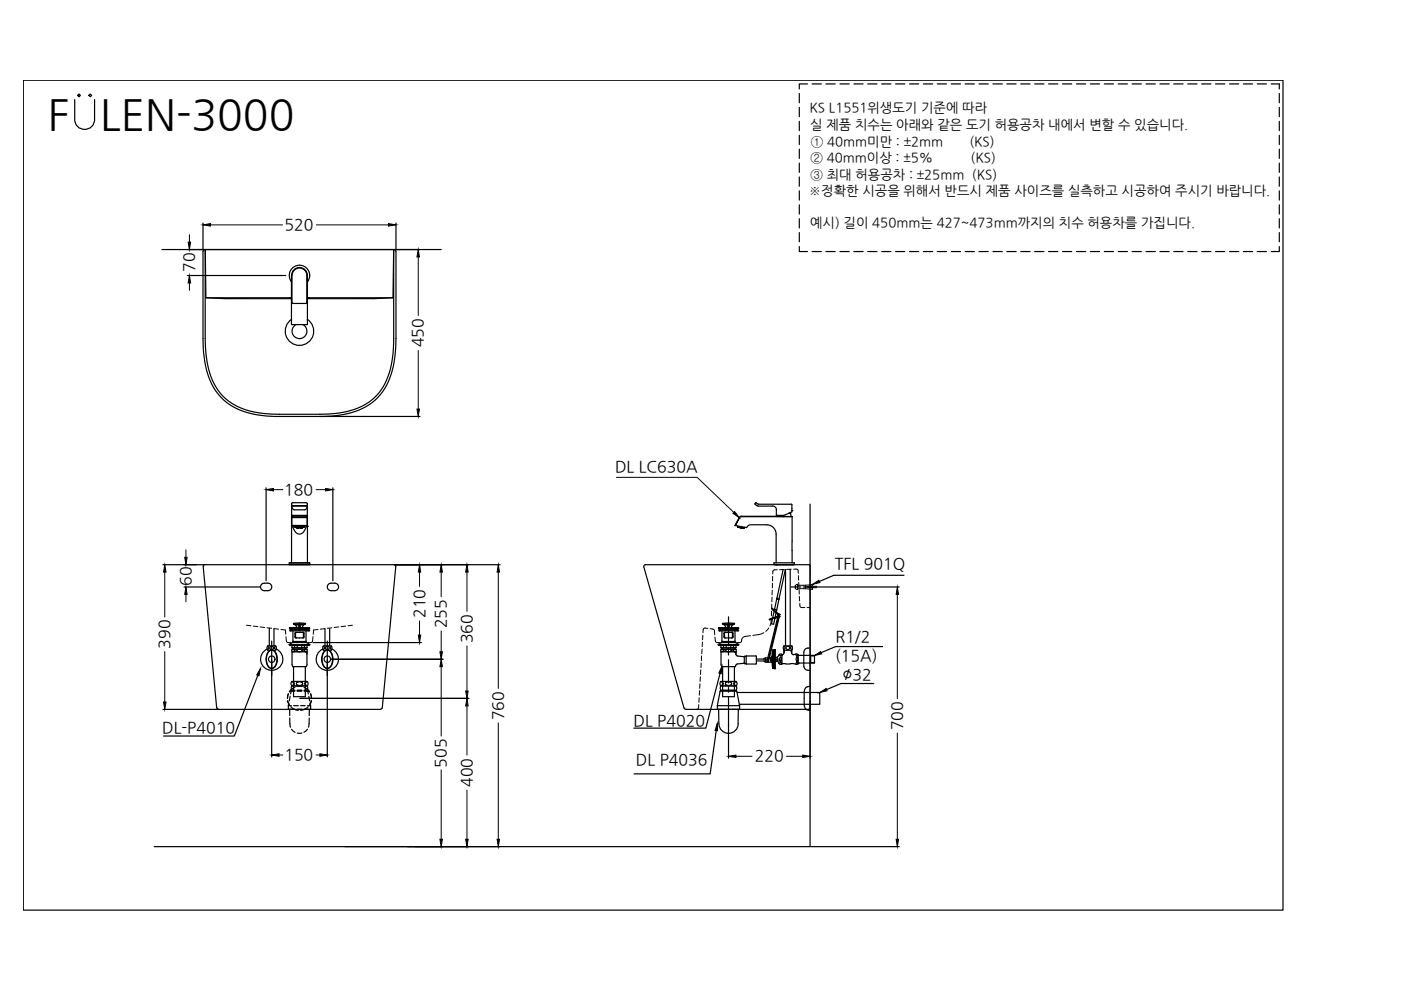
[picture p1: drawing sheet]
<svg xmlns="http://www.w3.org/2000/svg" width="297mm" height="210mm" viewBox="0 0 297 210" stroke-linecap="round" stroke-linejoin="round" font-family="sans-serif">
<!-- layer: 10 -->
<g fill="none" stroke="#000" stroke-width=".25">
<path d="M43.5 52.9v18.8a19.5 19.5 0 0 0 2.7 11 12.9 12.9 0 0 0 9.7 5l3.3 .1h8.6a17 17 0 0 0 11.5-3.4 15.2 15.2 0 0 0 4.1-11l.1-20.5M43.5 52.9h.1M43.5 52.9l.2 10.2M83.5 52.9l-.2 10.2-4 .2h-14.1M83.5 52.9h.1M83.6 52.9l.3 .2 .1 .2v18.4a19.8 19.8 0 0 1-2.8 11.2 13.4 13.4 0 0 1-10.1 5.2l-2.4 .2h-9.5a18.2 18.2 0 0 1-11.1-3 14.2 14.2 0 0 1-4.9-10.2l-.2-3.4v-18.4M43.7 63.1l18.1 .1M43.7 63.1l4 .2M47.7 63.3h14.1M62.7 68.8a1.58 1.58 0 0 0-.4 2.4 1.58 1.58 0 0 0 2.4 0 1.58 1.58 0 0 0-.5-2.4M65.2 67.7a3 3 0 0 1 .6 4.5 3 3 0 0 1-4.6 0 3 3 0 0 1 .6-4.5M83.3 63.1l-18.1 .1"/>
<path d="M43.5 119.7h40l.3 .1 .1 .3-2.8 29.9M43.5 119.7l-.3 .1-.1 .3 2.8 29.9M171.8 120v30M171.8 120l-.3-.3h-34.6l-.3 .2-.1 .3 8.5 29.9 .4 .3M46 150l.4 .4M46.3 150.4h34.4M81.1 150l-.4 .4M145.4 150.4h26M171.8 150l-.4 .4"/>
</g>
<!-- layer: 0 -->
<g fill="none" stroke="#000" stroke-width=".25">
<path d="M16.7 19.9l.3 .3-.3 .3-.2-.3zM19.1 19.9l.3 .3-.3 .3-.3-.3zM15.8 21.1v4.5a2.13 2.13 0 0 0 2.1 1.8 2.13 2.13 0 0 0 2.2-1.8v-4.5M39.8 52.9h43.8M39.8 58.4h20.8M43 47.3v5.5M43.5 52.9l-.4 .4M43.6 53.7h-.1M84 47.3v5.5M84.1 52.9h5M68 88.3h21.1M34.6 119.7h8.8"/>
<path d="M56.4 103.4v19.7M70.6 103.4v19.7M83.6 119.7h22.4M164.5 119.7h3.5M171.8 106.9v72.6h-139.1M39 124.5h16.1M55.5 123.9a1.54 1.54 0 0 1 2.1 .2 .79 .79 0 0 1-.8 1.1h-.8a.79 .79 0 0 1-.7-.5 .79 .79 0 0 1 .2-.8zM57.6 139.9v20.6M66.4 136.2h23M69.4 139.9v20.6M69.6 123.9a1.54 1.54 0 0 1 2.1 .2 .79 .79 0 0 1-.7 1.1h-.8a.79 .79 0 0 1-.7-.5 .79 .79 0 0 1 .1-.8zM70.2 139.8h23.7"/>
<path d="M167.7 124.5h2.1M170.3 124.5h.5M171.3 124.5h2.1M173.5 124.5h17.2M176.8 122l-3.1 1.3M177.2 137.1l-3.1 1.3M34.6 150.4h11.6M54.7 143.2l-5 12.9h-15M61.1 149.6v.8l.3 .1v1.2M61.1 149.6h.7M61.2 149.1l-.1 .5M61.3 150.4h1.2"/>
<path d="M61.4 152.2l.2 2M61.5 147.6l-.2 1M61.7 146.6h.8M61.7 146.6l-.1 .5M61.8 154.6l.8 .7M61.8 145.4v.9h.7M62.3 149.6h1M62.5 146.4l-.8 .2M63 146.3h1M63 146.6h1M63 146.4h1M63 150.4h1"/>
<path d="M63.6 148.1h35.8M63.7 149.6h1M64 155.4h-1M64.5 146.4l.8 .2M64.5 146.6h.8M64.5 150.4h1.2M65.2 145.4v.9h-.7M65.2 154.6l-.8 .7M65.2 149.6h.7M65.3 146.6l.1 .5M65.5 147.6l.1 1M65.6 152.2l-.2 2"/>
<path d="M65.8 149.1l.1 1.3-.3 .1v1.2M151.9 154.9l-1.3 9.2h-16.2M152.1 149.6v.8l.3 .1M152.7 142.8l-3 11.6h-15.3M152.8 145.4v.9M154.5 153.6v7.2M156.1 145.4v.9M156.8 149.7v.7l-.3 .1M171.8 148.6v12.2M178.3 144.9l-3.1 1.3M73.1 179.5h32.9M171.9 179.5h18.8"/>
</g>
<!-- layer: 7 -->
<path d="M63.5 133.9h.1M154.5 133.9h.1" fill="none" stroke="#000" stroke-width=".25"/>
<!-- layer: 3 -->
<g fill="none" stroke="#000" stroke-width=".25">
<path d="M169.5 19.8v2M171.2 17.8h-1.7v1.1M172.2 17.8h1.9M175.1 17.8h2M178.1 17.8h2M181 17.8h2M184 17.8h1.9M186.9 17.8h2M189.9 17.8h1.9M192.8 17.8h2M195.8 17.8h1.9M198.7 17.8h2"/>
<path d="M201.7 17.8h2M204.6 17.8h2M207.6 17.8h1.9M210.5 17.8h2M213.5 17.8h1.9M216.4 17.8h2M219.4 17.8h1.9M222.3 17.8h2M225.3 17.8h1.9M228.2 17.8h2M231.2 17.8h1.9M234.1 17.8h2"/>
<path d="M237.1 17.8h1.9M240 17.8h2M243 17.8h1.9M245.9 17.8h2M248.9 17.8h1.9M251.8 17.8h2M254.8 17.8h1.9M257.7 17.8h2M260.7 17.8h1.9M263.6 17.8h2M266.6 17.8h1.9M269.5 17.8h1.7v1.1"/>
<path d="M271.2 19.8v2M169.5 22.8v1.9M169.5 25.7v2M169.5 28.7v1.9M169.5 31.6v2M169.5 34.6v1.9M169.5 37.5v2M271.2 22.8v1.9M271.2 25.7v2M271.2 28.7v1.9M271.2 31.6v2M271.2 34.6v1.9"/>
<path d="M271.2 37.5v2M169.5 52.3v1h1.7M169.5 40.5v1.9M169.5 43.4v2M169.5 46.4v1.9M169.5 49.3v2M172.2 53.3h1.9M175.1 53.3h2M178.1 53.3h2M181 53.3h2M184 53.3h1.9M186.9 53.3h2"/>
<path d="M189.9 53.3h1.9M192.8 53.3h2M195.8 53.3h1.9M198.7 53.3h2M201.7 53.3h2M204.6 53.3h2M207.6 53.3h1.9M210.5 53.3h2M213.5 53.3h1.9M216.4 53.3h2M219.4 53.3h1.9M222.3 53.3h2"/>
<path d="M225.3 53.3h1.9M228.2 53.3h2M231.2 53.3h1.9M234.1 53.3h2M237.1 53.3h1.9M240 53.3h2M243 53.3h1.9M245.9 53.3h2M248.9 53.3h1.9M251.8 53.3h2M254.8 53.3h1.9M257.7 53.3h2"/>
<path d="M260.7 53.3h1.9M263.6 53.3h2M266.6 53.3h1.9M271.2 52.3v1h-1.7M271.2 40.5v1.9M271.2 43.4v2M271.2 46.4v1.9M271.2 49.3v2M61.3 136.6h4.4M61.4 133.2h4.2M61.4 133.2l.1 .1M61.4 133.1v.1"/>
<path d="M61.4 133.1h4.2M61.5 136.7l4 .2v-.2M61.5 133.3v.1M61.5 133.6v.1M61.5 133.6h4v.1M61.5 133.4h.1M61.5 133.7h.1M61.5 133.3h.1M61.5 133.8h4M61.5 133.3h4M61.5 133.4h4M61.8 133.4v.2"/>
<path d="M61.9 137.3l3 .1M61.9 136.9v.4M61.9 138.3v2.5l.2 .6 2.8-.1M61.9 137.3h.5M62 138.2h2.8M62 138.2l-.1 .1M62.1 133.8v2.4l-.8 .4M62.1 135.9l.1 .3M62.1 137.4v.3h2.8v-.3M62.1 136h2.8M62.1 136.2h2.8M62.2 132.2l.1 .2h2.4l.1-.2"/>
<path d="M62.2 132.3h2.6M62.3 132.2h2.4M62.3 132.2h-.1M62.4 138.1h.6M62.4 137.8h.6M62.4 137.8v.3M62.4 137.8l-.4-.1-.1 .4 .2 .1 .3-.1M62.4 137.3h.6M62.4 136.9v.4M62.5 132.4l.9 .1M62.5 132.4l.2 .1M62.6 132.5l.3 .4-.2 .2"/>
<path d="M62.7 134.1h1.6M62.7 134.1l-.2 .2v.7l.2 .2M62.9 134.1l-.2 .2v.7l.2 .2M63 137.8v.3M63 137.8l.5-.2 .5 .2M63 138.1l.5 .1 .5-.1M63 136.9v.4M63 137.3h1M63.4 132.5h.2M63.4 132.5v.6M63.5 132.4l-.1 .5M63.5 132.4l.1 .5"/>
<path d="M63.6 132.9h-.2v.2M63.6 132.9l-.1 .2M63.6 132.5v.6M64 137.3h.5M64 136.9v.4M64.2 134.1l.1 .2 .1 .7-.2 .2M64.3 134.1l.2 .2M64.4 132.5l-.3 .4 .2 .2M64.5 134.3v.8M64.5 135l-.2 .2h-1.6M64.5 132.4l-.9 .1M64.5 132.4l-.1 .1"/>
<path d="M64.5 136.9v.4M64.6 137.3h.5M64.6 137.8h-.6v.3h.6M64.6 137.8v.3M64.6 137.8l.3-.2 .2 .2-.1 .4-.4-.1M64.7 132.2h.1M64.9 138.2h.1M64.9 133.8v2.4M64.9 135.9l-.1 .3M64.9 136.2l.8 .4M65 138.2l.1 2.6-.2 .6M65.1 137.3l-.2 .1"/>
<path d="M65.1 136.9v.4M65.2 133.4v.2M65.5 133.7h.1M65.5 133.3h.1M65.5 133.3v.1M65.6 133.2l-.1 .1M65.6 133.1v.1M152.3 136.6h4.3M152.3 133.2h4.3M152.3 133.2l.2 .1M152.3 133.1v.1M152.3 133.1h4.3"/>
<path d="M152.4 136.7l4 .2 .1-.2M152.5 133.7v-.1h3.9v.1M152.5 133.4h.1M152.5 133.7h.1M152.5 133.3h.1M152.5 133.8h3.9M152.5 133.4h3.9M152.8 133.4v.2M152.9 137.3l3 .1M152.9 136.9v.4M152.9 138.3v2.5l.1 .6 2.9-.1M152.9 137.3h.5"/>
<path d="M153 138.2h2.8M153 138.2l-.1 .1M153.1 133.8v2.4l-.8 .4M153.1 135.9v.3M153.1 137.4v.3h2.7v-.3M153.1 136h2.7M153.1 136.2h2.7M153.2 132.2l.1 .2h2.3l.1-.2M153.2 132.3h2.5M153.3 132.2h-.1M153.3 132.2h2.4M153.4 138.1h.5"/>
<path d="M153.4 137.8h.5M153.4 137.8v.3M153.4 137.8l-.4-.1-.2 .4 .3 .1 .3-.1M153.4 137.3h.6M153.4 136.9v.4M153.5 132.4l.8 .1M153.5 132.4l.1 .1M153.6 132.5l.2 .4-.2 .2M153.7 135.2h1.5M153.7 134.1h1.5M153.7 134.1l-.2 .2v.7l.2 .2M153.8 134.1l-.2 .2v.7l.2 .2"/>
<path d="M153.9 137.8v.3M153.9 137.8l.6-.2 .5 .2M153.9 138.1l.6 .1 .5-.1M154 136.9v.4M154 137.3h.9M154.3 132.5h.3M154.3 132.5v.6M154.4 132.4v.5M154.5 132.4v.5M154.5 132.9h-.1v.2M154.5 132.9v.2M154.6 132.5v.6"/>
<path d="M154.9 137.3h.6M154.9 136.9v.4M155 137.8h.5v.3h-.5zM155.1 134.1l.2 .2v.7l-.2 .2M155.2 134.1l.2 .2v.7l-.2 .2M155.3 132.5l-.2 .4 .2 .2M155.4 132.4l-.8 .1M155.4 132.4l-.1 .1M155.5 136.9v.4M155.5 137.3h.5M155.6 137.8l.2-.2 .3 .2-.1 .4-.4-.1M155.7 132.2h.1"/>
<path d="M155.8 138.2h.1M155.8 133.8v2.4M155.8 135.9v.3M155.8 136.2l.8 .4M156 138.2l.2 .8 1.4 .2 .3-.1M156 137.3l-.1 .1M156 136.9v.4M156.1 133.4v.2M156.4 133.3l-3.9 .1M156.4 133.7h.1M156.4 133.3h.1M156.4 133.3v.1"/>
<path d="M156.6 133.2l-.2 .1M156.6 133.1v.1M158.2 139.2h-.4v1.5h.4M158.2 139.1v1.6M158.2 139.1l-.3 .1M160.2 139.1h-2M160.2 139.1l.2 .1-.1 1.6-2.1-.1M160.3 139.7h2l.1 .3M163.4 139.8v.2M163.5 139.7h1.8M163.6 139.7h.1M163.6 139.7l-.2 .1"/>
<path d="M163.9 139.7l-.4-.2h-1.2l-.3 .2M164.1 139.7v.4zM62.2 141.3v6.4h2.5v-6.4M153.2 141.3v6.4h2.5v-6.4M157.9 140.7h.3M157.9 140.7l-1.6 .1-.2 .1-.2 .5M160.4 140.1l1.9 .1M162 140.1l.3 .3M162.3 140.1h.1M162.3 140.1v.1M162.3 140.4h1.2M162.4 140l-.1 .1"/>
<path d="M163.4 140l.1 .1M163.5 140.1h1.8M163.5 140.1v.1M163.6 140.1l-.1 .1M163.9 140.1l-.4 .3"/>
</g>
<!-- layer: 4 -->
<g fill="none" stroke="#000" stroke-width=".25">
<path d="M61.1 147.1l-.2 1M61.2 149.2l-.2-.6 .3 .9M61.7 149.8l.5 .5 1.1 .3M61.8 146.2l-.5 .5M61.8 144.5a.43 .43 0 0 1 .6 .4 .43 .43 0 0 1-.6 .5M61.9 144.5h3.2l.2 .5-.2 .4M61.9 145.4h3.2M61.9 144.5l-.2 .5 .2 .4h3.2M62.5 145.7l-.6 .4-.5 .6M63 145.6h1M63 144.7a.42 .42 0 0 0 0 .5 .42 .42 0 0 0 .5 .1 .42 .42 0 0 0 .5-.1 .42 .42 0 0 0 0-.5M63 144.7l.5-.2 .5 .2"/>
<path d="M64.5 145.7l.6 .4 .5 .6M65.2 144.5a.43 .43 0 0 0-.6 .4 .43 .43 0 0 0 .6 .5M65.2 146.2l.4 .5M65.3 149.8l-.6 .5-1 .3M65.9 147.1l.1 1M66 148.5l-.4 1M66 148.6l-.2 .6M152.3 150.4h4.4M152.4 150.5v3M152.4 153.4a2.04 2.04 0 0 0 2.1 2.1 2.04 2.04 0 0 0 2-2.1M152.7 146.6l.3-.2h3l.2 .2 .6 3.1M152.7 146.6l-.6 3h4.7"/>
<path d="M152.7 146.6h3.5M152.8 144.5a.43 .43 0 0 1 .5 .4 .43 .43 0 0 1-.5 .5M152.8 146.3h3.3M152.8 144.5h3.3l.2 .5-.2 .4M152.8 145.4h3.3M152.9 144.5l-.3 .5 .3 .4h3.1M154 144.7a.42 .42 0 0 0-.1 .5 .42 .42 0 0 0 .6 .1h.3M154.7 144.6l.2 .1M154.8 144.6l-.8 .1M154.9 144.7a.34 .34 0 0 1 .2 .4 .34 .34 0 0 1-.4 .2M156.1 144.5a.43 .43 0 0 0-.5 .4 .43 .43 0 0 0 .5 .5M156.3 146.8h17.5v2.5h-17.1"/>
<path d="M156.5 150.5v3M170.8 145.9l-.3 .8v2.7l.3 .9M170.8 150.2l.3 .3M171.1 150.5l.7 .1M171.8 145.5l-.7 .1-.3 .3"/>
</g>
<!-- layer: 6 -->
<g fill="none" stroke="#000" stroke-width=".25">
<path d="M56.7 137.6a2.36 2.36 0 0 0-.9 3.6 2.36 2.36 0 0 0 3.7 0 2.36 2.36 0 0 0-.9-3.6M56.7 137l.3 .4-.3 .3M56.8 136.9l-.2 .7 .2 .3h.4M56.8 136.9h1.6M57 138.1a.87 .87 0 0 1 .9-.2 .87 .87 0 0 1 .6 .8 2.47 2.47 0 0 1-.7 3 1.3 1.3 0 0 1-1.3-1.5l.1-1.2zM57 138a.99 .99 0 0 1 1.1-.1 .99 .99 0 0 1 .5 .9 2.2 2.2 0 0 1-1 3 2.2 2.2 0 0 1-1-3zM57.1 133.2v3.7M58.1 133.3v3.6M58.4 136.9l.2 .7-.2 .3h-.4M58.5 137l-.3 .4 .3 .3M68.4 137.6a2.36 2.36 0 0 0-.9 3.6 2.36 2.36 0 0 0 3.8 0 2.36 2.36 0 0 0-.9-3.6M68.5 137l.3 .4-.3 .3"/>
<path d="M68.6 136.9h1.6M68.6 136.9l-.1 .7 .1 .3h.4M68.8 138a.99 .99 0 0 1 1-.1 .99 .99 0 0 1 .6 .9 2.2 2.2 0 0 1-1 3 2.2 2.2 0 0 1-1-3zM68.8 138.1a.88 .88 0 0 1 .9-.2 .88 .88 0 0 1 .6 .8 2.43 2.43 0 0 1-.7 3 1.33 1.33 0 0 1-1.3-1.5l.1-1.2zM68.9 133.3v3.6M69.9 133.3v3.6M70.2 136.9l.1 .7-.1 .3h-.4M70.3 137l-.3 .4 .3 .3M163.7 139.1l-.3 .7 .3 .6M163.8 137.9v3.8h.4M163.8 137.9l-.1 1.9 .2 1.9M163.9 137.8l-.1 .1"/>
<path d="M164 137.8l-.1 .1M164 137.8v3.9M164 140h.2M164 139.9h.2M164 139.2h.2M164 139.3h.2M164 139.4h.2M164 139.5h.2M164 139.6h.2M164 139.7h.2M164 139.8h.2M164 139h.2"/>
<path d="M164 139.1h.2M164 137.8h.2M164 137.9h.2M164 138.4h.2M164 138h.2M164 138.1h.2M164 138.3h.2M164 138.2h.2M164 138.5h.2M164 138.8h.2M164 138.6h.2M164 138.7h.2"/>
<path d="M164 138.9h.2M164.2 137.8h.2v4h-.2M164.2 137.8v4M164.3 137.8h-.1M164.4 139.4h.4M165.1 139l.3-.3 .4 .1v1.9M165.1 138.9l-.3 .4v.9l.1 .1a.55 .55 0 0 0 .9 .4h.3M165.4 139.4a.38 .38 0 0 1 .3 .4 .38 .38 0 0 1-.3 .3zM165.7 138.7l-.2 .4-.2-.4M165.8 138.8h.1M165.8 138.8v.1M166 138.8l-.2 .1"/>
<path d="M166.2 137l.3 .4-.4 .3M166.2 138.2v.2M166.2 137.9v.7l-.3 .2M166.2 136.9h1.7M166.2 137.9h1.7M166.2 136.9l-.1 .5 .1 .5M166.3 137.9v.3M166.5 120.7v16.2M167.5 120.7v16.2M167.8 137.9v.3M167.9 137.9v.6a.62 .62 0 0 0 1 .2l.4 .1-.1 1.9v-.1M167.9 138.2v.2"/>
<path d="M167.9 136.9l.1 .5-.1 .5M167.9 137l-.3 .4 .4 .3M168.8 138.7l.2 .5 .1-.5M168.9 139.4a.37 .37 0 0 1 .2 .4 .37 .37 0 0 1-.2 .3zM169.2 139h3.5M170.4 138.3v3M171.8 137.4a1 1 0 0 0-1.4 .9M171.8 139h.9M171.9 139v1.6M172.7 139v1.5M163.9 141.7h.1M164 141.7l.3 .1"/>
<path d="M164 140.2h.2M164 140.1h.2M164 140.7h.2M164 140.6h.2M164 140.5h.2M164 140.4h.2M164 140.3h.2M164 140.8h.2M164 141.4h.2M164 141.3h.2M164 141.1h.2M164 141h.2"/>
<path d="M164 140.9h.2M164 141.2h.2M164 141.5h.2M164 141.6h.2M164.2 141.8h.1M164.4 140.1h.4M165.3 140.8l.2-.4 .2 .4M165.8 140.6h.1M165.8 140.7h.2M166.1 140.7h2l.8 .2 .4-.2M169.1 140.8l-.1-.5-.2 .6M169.2 140.6h.1"/>
<path d="M170.4 141.2a.99 .99 0 0 0 1.4 .9M172.7 140.5l-.9 .1M172.7 140.5l-3.5 .1"/>
<circle cx="57.6" cy="139.8" r=".69"/>
<circle cx="57.6" cy="137.4" r=".38"/>
<circle cx="69.4" cy="137.4" r=".38"/>
<circle cx="69.4" cy="139.8" r=".69"/>
<circle cx="167.1" cy="137.4" r=".38"/>
</g>
<!-- layer: CENTER -->
<path d="M57.6 135.9v7.3M69.4 135.9v7.3" fill="none" stroke="#000" stroke-width=".25"/>
<!-- layer: 0 -->
<g fill="none" stroke="#000" stroke-width=".21">
<path d="M40.2 49.8v1.5M44.6 47.7h15.3M67.1 47.7h15.3M88.7 54.5v12.4M40.2 60v1.6M88.7 74.3v12.4M39.4 116.6v1.6M58 103.8h2M67 103.8h2M130.7 101.2h17.1l7.8 7.4M34.9 121.3v9.5M34.9 138.1v10.7"/>
<path d="M39.4 126v1.6M52.3 132.6l.9 .1M53.7 132.8l1 .1M55.2 132.9l.9 .1M56.6 133.1l1 .1M58.1 133.3l1 .1M59.6 133.5l.9 .1 .1 .9M60.6 135l.2 1.1 1 .1M62.3 136.2h1M63.7 136.2h1M66.4 135l-.2 1.1-1 .1M67.4 133.5l-.9 .1-.1 .9"/>
<path d="M68.9 133.3l-1 .1M70.4 133.1l-1 .1M71.8 132.9l-.9 .1M73.3 132.8l-1 .1M74.7 132.6l-.9 .1M88.9 121.3v3M88.9 131.6v3.1M93.5 121.3v5.2M93.5 133.8v4.4M99 121.3v8.3M99 136.9v9.6M105.6 121.3v24.7"/>
<path d="M148.7 139.1v1M148.9 137.6l-.1 1M148.9 136.1v1M149 134.7v1M150.1 133.2h-.6l-.3 .1-.2 .9M150.6 133.3l.7 .2 .2 1.1M151.6 135.1l.2 1 .2 .1h.7M153.2 136.2h1M154.7 136.2h1M159.1 134.8l-1.2 .2a1.26 1.26 0 0 0-.8 1.1l-.9 .1M162 134.1l-.7 .3-1.7 .3M163 133.1l-.6 .8"/>
<path d="M163.5 131l-.3 1.7M163.6 129.6v.9M163.6 128.1v1M163.7 126.6l-.1 1M163.7 125.1v1M163.8 123.7v.9M163.8 122.2v1M164.8 120.8l-.8 .1-.2 .8M166.3 120.7l-1 .1M167.8 120.7h-1M168.2 120.7h.8l.2 .3 .1 .6M169.3 122v1"/>
<path d="M169.3 123.5l.1 1M169.4 125l.1 1M169.5 126.5v.9M169.6 127.9v.6l.2 .2 .8 .1M171.1 128.8h.7M190.3 126v22.1M93.5 141.3v14.8M99 149.7v10.4M105.6 153.3v24.6M148.2 149.4l-.1 .8-.4 .2M148.2 147.9v1M148.3 146.4v1"/>
<path d="M148.4 145l-.1 1M148.5 143.5l-.1 1M148.6 142l-.1 1M148.7 140.6l-.1 .9M190.3 155.4v22.5M59.2 160.1h.8M67 160.1h.8M93.5 163.2v14.7M99 167.5v10.4M156 160.4h3.5M166.8 160.4h3.4"/>
</g>
<g fill="#000" stroke="#000" stroke-width=".21">
<path d="M39.9 51.3h.5l-.2 1.6zM43 47.7l1.6-.3v.5zM82.4 47.4l1.6 .3-1.6 .2zM88.7 52.9l.2 1.6h-.5zM40.2 58.4l.2 1.6h-.5zM88.4 86.7h.5l-.2 1.6zM39.2 118.2h.5l-.3 1.5zM56.4 103.8l1.6-.2v.5zM69 103.6l1.6 .2-1.6 .3zM155.4 108.8l.4-.3 .9 1.2zM34.9 119.7l.3 1.6h-.5zM39.4 124.5l.3 1.5h-.5z"/>
<path d="M88.9 119.7l.3 1.6h-.5zM88.7 134.7h.5l-.3 1.5zM93.5 119.7l.3 1.6h-.5zM93.3 138.2h.5l-.3 1.6zM99 119.7l.3 1.6h-.6zM105.6 119.7l.3 1.6h-.5zM172.3 123.9l1.3-.9 .2 .5zM172.7 139l1.3-.9 .2 .5zM190.3 124.5l.2 1.5h-.5zM34.7 148.8h.5l-.3 1.6zM55.2 141.7l-.3 1.6-.5-.2zM57.6 160.1l1.6-.3v.6z"/>
<path d="M67.8 159.8l1.6 .3-1.6 .3zM93.5 139.8l.3 1.5h-.5zM98.7 146.5h.6l-.3 1.6zM99 148.1l.3 1.6h-.6zM152.1 153.4v1.6l-.5-.1zM153.1 141.3l-.2 1.5-.5-.1zM173.8 146.8l1.4-.8 .2 .5zM93.3 177.9h.5l-.3 1.6zM98.7 177.9h.6l-.3 1.6zM105.4 177.9h.5l-.3 1.6zM154.5 160.4l1.5-.3v.5zM170.2 160.1l1.6 .3-1.6 .2z"/>
<path d="M190 177.9h.5l-.2 1.6z"/>
</g>
<!-- layer: 1 -->
<g fill="none" stroke="#000" stroke-width=".25">
<path d="M34.3 52.9h59.2M61.8 59.8a2.17 2.17 0 0 1 .2-3 2.17 2.17 0 0 1 3 0 2.17 2.17 0 0 1 .2 3M65.1 58.4v5.8M65.1 58.4a1.59 1.59 0 0 0-1.6-1.6 1.59 1.59 0 0 0-1.6 1.6v5.8l.2 .1M61.9 68.8h3.3v-10.4a1.68 1.68 0 0 0-1.7-1.7 1.68 1.68 0 0 0-1.7 1.7l.1 10.4M62.1 64.3h2.8M65.1 64.2l-.2 .1M61.3 119.4v.3M61.3 119.4h4.4M61.3 119.7h4.4M61.8 111.6h.1M61.8 111.6l1 .2"/>
<path d="M61.9 106.7l3.2-.1 .1 2.7h-3.3zM61.9 107.2h3.3l-.3 .7-.3 .2h-2.3l-.3-.3zM61.9 107.1h3.3M61.9 111.4h3.2zM61.9 109.7v1.7M61.9 109.5l-.1 9.8M61.9 109.7l-.1 .1M61.9 111.4h-.1M62.1 109.3l-.1 .2M62.5 111.6l.3 .1M62.6 111.5l.2 .1M62.7 111.5l.1 .3"/>
<path d="M62.8 111.8l.6 .2M63.8 112l.4-.1h-1.3l.4 .1M64.1 111.9l-.6 .1-.6-.1M64.1 111.9l-.3 .1M64.1 111.9l-.8-.1-.4 .1 .3 .1M64.2 111.8h.1M64.2 111.8l-.5 .2M64.3 111.8l.3-.2h-.1a3.4 3.4 0 0 0-2.1 0l.4 .2 .8-.2 .7 .2M64.3 111.5l-.1 .3M64.3 111.5v.1M64.5 111.6l-.2 .1M64.9 111.6a1.72 1.72 0 0 1-1.6 1.6l-.6-.3-.7-1.2"/>
<path d="M65 109.3v.2M65.1 109.7v-.2h-3.2v.2h3.2v1.7M65.1 109.5l.1 9.8M65.1 109.7l.1 .1M65.1 111.4h.1M65.2 111.6h.1M65.2 111.6l-1 .2M65.7 119.4v.3M156.4 111.7l1.4 .2M156.4 111.7v.1M156.4 111.5v.2M156.4 111.8l1.4 .2z"/>
<path d="M156.4 111.8l.8 .1zM156.5 111.8l.5 .1M157 111.9h.1M157 111.9v.1M157.1 111.9h.1M157.2 111.9l.4 .1M157.2 111.9l.6 .1M157.2 109.6h10.7M157.2 109.5l-.4 .3-1 1.6 1-1.8 .4-.2 10.7 .1M157.6 112h.2M157.7 112h-.5M157.7 112h.1"/>
<path d="M157.8 111.8l-.1 .2M160.6 106.8l-.3-.2-.2 .2 .7 .5M160.7 106.8l7.2 .2M160.8 107.3h3a.79 .79 0 0 1 .8 .8M162.6 111.3h-3.4l-.4 .1-.5 .5-2.4-.5M162.6 111.3a1.95 1.95 0 0 1 2 1.9v6.1M164.5 119.7h.1M164.6 108.1v1.2a4.2 4.2 0 0 0 3.3-.8v-.3M164.8 109.3v.2M167.3 108.8h.2M167.5 108.8h.1M167.5 108.8l.3 .7"/>
<path d="M167.9 108.2h.1M167.9 107v1.2M167.9 109.6v9.7M168 119.7h.1M168.4 119.3l-4.3 .1v.3h4.3M168.4 119.3v.4M176.8 122h14.9M177.2 137.1h9.9M178.3 144.9h7"/>
</g>
<path d="M168.6 124.6l.5 .4v-1.1l-.4 .2-.1 .2h.1v.3h-.1M169.1 124.1h1.6M169.1 124.8h1.6M170.7 124.1v.7M170.7 124.1l1.6-.2v.3l-1.6 .3 1.6 .2v.3l-1.6-.2M171.5 124.3h1.6v.3h-1.5" fill="none" stroke="#000" stroke-width=".21"/>
<path d="M154.5 130.8v6.1M154.5 137.9v1M154.5 139.9v4.9M154.5 145.8v1M154.5 147.7v6.2" fill="none" stroke="#000" stroke-width=".25"/>
<!-- layer: BATH -->
<g fill="none" stroke="#000" stroke-width=".25">
<path d="M163.6 129l.6 .3M163.8 131.3l-.7 .1 .3-.2-.3 .2M163.8 129.3l1.1 1.1M163.9 129.2l-.3-.2 .2 .3M163.9 129.2l-.1 .1M163.9 129.2l1 1M163.9 131.1h.1M164.3 129.2l-.1 .1M164.3 129.5l.3 .4zM164.3 131.1h-.4M164.4 131h-.1M164.4 131l-.1 .1"/>
<path d="M164.4 131l-.5 .1M164.6 129.8v.1M164.6 129.7l.5 .5M164.6 129.3h.1M164.7 129.3h-.5l-.6 3M164.7 129.3l-.5-.1 .5-2.2 .4 .1-1.1 5.2M164.7 127h.1M164.8 130.7h.2M164.8 130.7l.1 .1M164.8 130.9l-.5 .2M164.8 130.7l-1.4 .5M164.9 130.7l-1.5 .5"/>
<path d="M164.9 130.7h-.1M164.9 130.2v.1M164.9 130.3h.1M164.9 130.2l.4 .1M164.9 130.7l-2.3 9.7M164.9 130.4v.3M164.9 130.2h.1M164.9 130.3l.1 .1M165 130.2v.2M165 130.4l-.2 .3M165 130.2l-.1 .1M165 130.4v.3"/>
<path d="M165.1 130.4v.1M165.1 127v.1M165.1 130.5l.1 .3M165.1 130.5l-2.3 9.9M165.2 130.4v.4M165.2 130.7h.1M165.2 130.7l.1-.3-.1 .3M165.2 130.7l-2.3 9.7M165.3 130.3h.1M165.3 130.3v.1h-.3M166 120.7l-1.3 6.2 .4 .1 1.4-6.3"/>
</g>
<!-- layer: SA-DOOR -->
<path d="M4.9 17h267.1v176h-267.1zM163.6 132.3h.4M164.9 130.7h.1M164.9 130.4h.1M165.3 139.7v.4" fill="none" stroke="#000" stroke-width=".25"/>
<g font-size="9">
<text x="10.1" y="27.4">F</text>
<text x="21.2" y="27.4">LEN-3000</text>
</g>
<text font-size="3.7" x="178.6" y="144.2">∅32</text>
<g font-size="3.4">
<text x="60.4" y="48.8">520</text>
<text x="41.2" y="57.6" transform="rotate(-90 41.2 57.6)">70</text>
<text x="89.8" y="73.7" transform="rotate(-90 89.8 73.7)">450</text>
<text x="130.4" y="100">DL LC630A</text>
<text x="60.3" y="104.9">180</text>
<text x="40.5" y="124.2" transform="rotate(-90 40.5 124.2)">60</text>
<text x="177" y="120.7">TFL 901Q</text>
<text x="90.1" y="131.1" transform="rotate(-90 90.1 131.1)">210</text>
<text x="36" y="137.6" transform="rotate(-90 36 137.6)">390</text>
<text x="94.6" y="133.2" transform="rotate(-90 94.6 133.2)">255</text>
<text x="100.1" y="136.4" transform="rotate(-90 100.1 136.4)">360</text>
<text x="177.1" y="136">R1/2</text>
<text x="177.1" y="140.1">(15A)</text>
<text x="34.4" y="155.4">DL-P4010</text>
<text x="106.7" y="152.7" transform="rotate(-90 106.7 152.7)">760</text>
<text x="134.3" y="153.8">DL P4020</text>
<text x="191.4" y="154.9" transform="rotate(-90 191.4 154.9)">700</text>
<text x="60.3" y="161.2">150</text>
<text x="160" y="161.5">220</text>
<text x="94.6" y="162.7" transform="rotate(-90 94.6 162.7)">505</text>
<text x="100.1" y="166.8" transform="rotate(-90 100.1 166.8)">400</text>
<text x="134.8" y="162.2">DL P4036</text>
</g>
<g font-size="2.8">
<text x="171.6" y="23.8">KS L1551위생도기 기준에 따라</text>
<text x="171.8" y="27.4">실 제품 치수는 아래와 같은 도기 허용공차 내에서 변할 수 있습니다.</text>
<text x="171.9" y="34.4">② 40mm이상 : ±5%</text>
<text x="171.9" y="30.9">① 40mm미만 : ±2mm</text>
<text x="205.5" y="30.9">(KS)</text>
<text x="205.8" y="34.4">(KS)</text>
<text x="171.5" y="41.4">※정확한 시공을 위해서 반드시 제품 사이즈를 실측하고 시공하여 주시기 바랍니다.</text>
<text x="171.9" y="37.9">③ 최대 허용공차 : ±25mm (KS)</text>
<text x="171.8" y="48.2">예시) 길이 450mm는 427~473mm까지의 치수 허용차를 가집니다.</text>
</g>
</svg>
